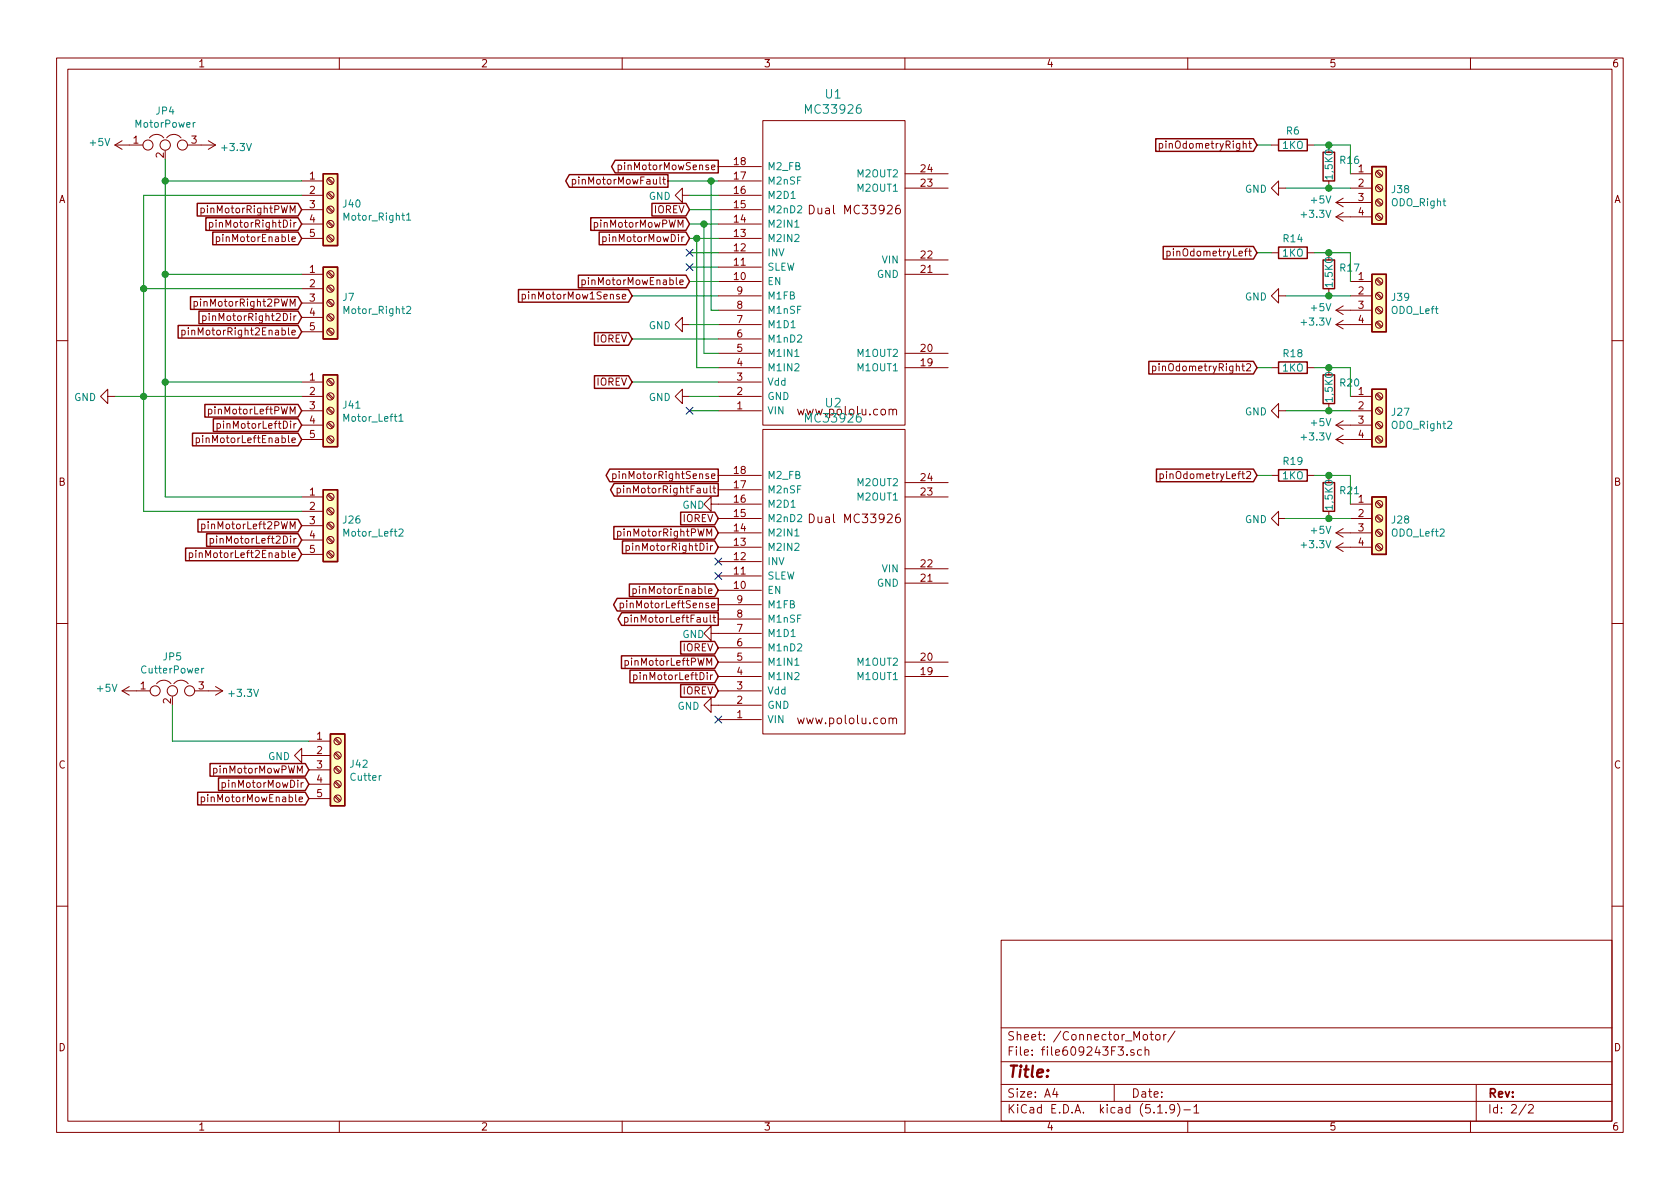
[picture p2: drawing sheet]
<svg xmlns="http://www.w3.org/2000/svg" width="297mm" height="210mm" viewBox="0 0 297 210" stroke-linecap="round" stroke-linejoin="round" font-family="sans-serif">
<g fill="none" stroke="#840000" stroke-width=".18">
<path d="M10 10.3h277v189.9h-277zM12 12.2h273v186.1h-273zM60 10.3v1.9M110 10.3v1.9M160 10.3v1.9M210 10.3v1.9M260 10.3v1.9M20.3 25.6l1.3 .8M20.3 25.6h5M21.6 24.9l-1.3 .7M26.4 24.4a1.62 1.62 0 0 1 2.6 0M29.5 24.4a1.62 1.62 0 0 1 2.5 0"/>
<path d="M33.1 25.6h5M35.5 36.8h.4l.2 .2-.1 .6h-.5M35.5 36.8v1.3M36.8 24.9l1.3 .7M37 39.4l.4-.1 .2 .3-.1 .5h-.5M37 39.3v1.3M38.1 25.6l-1.3 .8M51.3 37.6v-1.2l.4 .9 .5-.9v1.2M52 39.3v.9M52.3 39.3l-.3 .3M53.3 39.6h3.8M53.3 37.1h3.8"/>
<path d="M53.3 34.5h3.8M53.3 32h3.8M57.9 39.3l.9 .8M57.9 36.7l.9 .9M57.9 34.2l.9 .8M57.9 31.7l.9 .8M58.1 39.1l.8 .8M58.1 36.6l.8 .8M58.1 34l.8 .9M58.1 31.5l.8 .8M101.2 31.8l.3-.1 .3 .2-.1 .6h-.5M101.2 31.7v1.3"/>
<path d="M109.3 29.2h.4l.2 .2-.1 .6h-.5M109.3 29.2v1.2M117.2 31.7h.5M117.3 31.3v1.1l.4 .2M120.6 34.5v-1.2l-1.2 1.2 1.2 1.3v-1.3h1.3M125.8 29.6l.6-.1v-.3h-.4l-.2 .2 .1 .6h.5M127 39.6h7.6M127 37.1h7.6M127 34.5h7.6M127 32h7.6M127 29.5h7.6M134.9 21.3h25.1v53.9h-25.1z"/>
<path d="M143.1 36.3a.77 .77 0 0 1 .9 .8 .77 .77 0 0 1-.9 .7zM159.1 36.3a.59 .59 0 0 0-.8 .6v.6l.2 .2 .4 .1 .2-.1 .1-.5-.1-.3h-.5l-.3 .3M160 30.7h7.6M160 33.3h7.6M205 25.4h.4l.2 .2-.1 .6h-.5M205 25.4v1.2M220.8 25.4h.5M221 24.9v1.1l.3 .2M224.8 25.6h1.3M226.1 33.3v-1.3l-1.3 1.3 1.3 1.2v-1.2h1.2M231.1 25.6h1.3M234.9 25.6v1.3"/>
<path d="M234.9 32v1.3M236.2 38.3l1.3 .8M236.2 38.3h6.4M236.2 35.8h6.4M236.2 35.8l1.3 .8M237.5 37.6l-1.3 .7M237.5 35l-1.3 .8M238.8 30.7h3.8M238.8 33.3h3.8M243.3 38l.9 .9M243.3 35.5l.9 .8M243.3 32.9l.9 .9"/>
<path d="M243.3 30.4l.9 .8M243.5 37.8l.8 .9M243.5 35.3l.8 .8M243.5 32.8l.8 .8M243.5 30.2l.8 .9M32.2 58.4h.3l.2 .2-.1 .6h-.4M32.2 58.4v1.3M34.3 53.4l.4-.1 .2 .2-.1 .6h-.5M34.3 53.3v1.3M35.8 55.9l.4-.1 .2 .3-.1 .5h-.5M35.8 55.8v1.3M38.3 41.9h.3l.3 .2-.2 .6h-.4"/>
<path d="M38.3 41.9v1.2M51.3 54.1v-1.2l.4 .9 .5-.9v1.2M51.6 42.3l.6-.1v-.3h-.4l-.2 .2 .1 .6h.5M51.6 58.8l.6-.1v-.3h-.4l-.2 .2 .1 .6h.5M52 55.8v.9M52.3 55.8l-.3 .3M53.3 48.5h3.8M53.3 51h3.8M53.3 53.6h3.8M53.3 56.1h3.8M53.3 58.7h3.8M53.3 42.2h3.8"/>
<path d="M57.9 58.3l.9 .9M57.9 55.8l.9 .8M57.9 53.3l.9 .8M57.9 50.7l.9 .9M57.9 48.2l.9 .8M57.9 41.8l.9 .9M58.1 58.2l.8 .8M58.1 55.6l.8 .9M58.1 53.1l.8 .8M58.1 50.5l.8 .9M58.1 48l.8 .8M58.1 41.7l.8 .8"/>
<path d="M92.3 52.1l.4-.1 .2 .3-.1 .5h-.5M92.3 52v1.3M102.9 49.5h.4l.2 .2-.1 .6h-.5M102.9 49.5v1.3M106.6 41.9h.4l.2 .2-.1 .6h-.5M106.6 41.9v1.2M110 52.4l.6-.1v-.2l-.4-.1-.2 .2 .1 .6h.5M119.9 40.2v-1.3l.4 .9 .5-.9v1.3M120.2 49.9l.6-.1v-.3h-.4l-.2 .2 .1 .6h.5M120.6 57.4v-1.3l-1.2 1.3 1.2 1.3v-1.3h1.3M120.9 41.9l-.4 .2M127 57.4h7.6"/>
<path d="M127 49.8h7.6M127 52.3h7.6M127 54.9h7.6M127 47.2h7.6M127 44.7h7.6M127 42.2h7.6M127 59.9h7.6M160 48.5h7.6M160 46h7.6M206.3 44.5l.4-.1 .2 .2-.1 .6h-.5M206.3 44.4v1.3M220.8 44.4h.5"/>
<path d="M221 44v1.1l.3 .2M224.8 44.7h1.3M226.1 52.3v-1.3l-1.3 1.3 1.3 1.3v-1.3h1.2M231.1 44.7h1.3M234.9 44.7v1.3M234.9 51v1.3M236.2 57.4l1.3 .8M236.2 57.4h6.4M236.2 54.9h6.4M236.2 54.9l1.3 .7M237.5 56.6l-1.3 .8M237.5 54.1l-1.3 .8"/>
<path d="M238.8 49.8h3.8M238.8 52.3h3.8M243.3 57.1l.9 .8M243.3 54.5l.9 .9M243.3 52l.9 .8M243.3 49.4l.9 .9M243.5 56.9l.8 .8M243.5 54.4l.8 .8M243.5 51.8l.8 .8M243.5 49.3l.8 .8M10 60.2h2M19 70.1v-1.3l-1.2 1.3 1.2 1.3v-1.3h1.3"/>
<path d="M34.7 77.5l.4-.1 .2 .3-.1 .5h-.5M34.7 77.4v1.3M36.9 72.4h.3l.3 .2-.2 .5h-.4M36.9 72.4v1.2M38.4 74.9h.3l.3 .2-.1 .6h-.5M38.4 74.9v1.3M51.3 73.2v-1.3l.4 .9 .5-.9v1.3M51.6 77.8l.6-.1v-.2l-.4-.1-.2 .2 .1 .6h.5M52.3 74.9l-.3 .2M53.3 75.2h3.8M53.3 77.7h3.8M53.3 70.1h3.8"/>
<path d="M53.3 72.6h3.8M53.3 67.6h3.8M57.9 77.4l.9 .8M57.9 74.8l.9 .9M57.9 72.3l.9 .8M57.9 69.8l.9 .8M57.9 67.2l.9 .9M58.1 77.2l.8 .8M58.1 74.7l.8 .8M58.1 72.1l.8 .9M58.1 69.6l.8 .8M58.1 67.1l.8 .8"/>
<path d="M120.6 70.1v-1.3l-1.2 1.3 1.2 1.3v-1.3h1.3M127 70.1h7.6M127 72.6h7.6M127 67.6h7.6M127 65h7.6M127 62.5h7.6M134.9 75.9h25.1v53.9h-25.1zM157.2 72.5l.2-.1h.4l.1 1M157.9 72.6a.36 .36 0 0 1 .3-.3 .36 .36 0 0 1 .3 .3v.8M160 65h7.6M160 62.5h7.6M203.8 64.8l.3-.1 .3 .3-.1 .5h-.5"/>
<path d="M203.8 64.7v1.3M220.4 64.4l.5-.1 .2 .1v.3v.2l-.8 .7h.8M224.8 65h1.3M226.1 72.6v-1.2l-1.3 1.2 1.3 1.3v-1.3h1.2M231.1 65h1.3M234.9 65v1.3M234.9 71.4v1.2M236.2 75.2l1.3 .7M236.2 75.2h6.4M236.2 77.7l1.3 .8M236.2 77.7h6.4M237.5 74.4l-1.3 .8"/>
<path d="M237.5 77l-1.3 .7M238.8 70.1h3.8M238.8 72.6h3.8M243.3 77.4l.9 .8M243.3 74.8l.9 .9M243.3 72.3l.9 .8M243.3 69.8l.9 .8M243.5 77.2l.8 .8M243.5 74.7l.8 .8M243.5 72.1l.8 .9M243.5 69.6l.8 .8M285 60.2h2"/>
<path d="M33.5 97.8h.3l.3 .2-.1 .5h-.5M33.5 97.8v1.2M35.7 92.7h.3l.2 .2-.1 .6h-.4M35.7 92.7v1.2M37.2 95.3l.3-.1 .3 .2-.2 .6h-.4M37.2 95.2v1.3M51.3 93.5v-1.3l.4 1 .5-1v1.3M51.6 98.2l.6-.1v-.3h-.4l-.2 .1 .1 .6h.5M52.3 95.2l-.3 .2M53.3 87.9h3.8M53.3 90.4h3.8M53.3 93h3.8"/>
<path d="M53.3 95.5h3.8M53.3 98h3.8M57.9 97.7l.9 .8M57.9 95.2l.9 .8M57.9 92.6l.9 .9M57.9 90.1l.9 .8M57.9 87.5l.9 .9M58.1 97.5l.8 .9M58.1 95l.8 .8M58.1 92.5l.8 .8M58.1 89.9l.8 .8M58.1 87.4l.8 .8"/>
<path d="M108.3 83.8h.4l.2 .2-.1 .6h-.5M108.3 83.8v1.3M109.1 86.4l.4-.1 .2 .3-.1 .5h-.5M109.1 86.3v1.3M109.2 94l.4-.1 .2 .3-.1 .5h-.5M109.2 93.9v1.3M110.7 96.5h.4l.2 .2-.1 .6h-.5M110.7 96.5v1.3M125 94.8v-1.3l.4 .9 .4-.9v1.3M125.6 96.5v.8M125.7 89.1v-1.2l-1.2 1.2 1.2 1.3v-1.3h8.9M125.8 84.2l.6-.1v-.3h-.4l-.2 .2 .1 .6h.5"/>
<path d="M126 96.5l-.4 .2M126.1 86.3h.4M126.2 85.9v1.1l.3 .2M127 84.1h7.6M127 94.2h7.6M127 96.8h7.6M127 91.7h7.6M127 99.3h7.6M127 86.6h7.6M143.1 90.9a.77 .77 0 0 1 .9 .8 .77 .77 0 0 1-.9 .7zM159.1 90.9a.59 .59 0 0 0-.8 .6v.6l.2 .2 .4 .1 .2-.1 .1-.5-.1-.3h-.5l-.3 .3M160 87.9h7.6"/>
<path d="M160 85.3h7.6M205.1 83.8h.4l.2 .2-.1 .6h-.5M205.1 83.8v1.3M220.4 83.5l.5-.1 .2 .1v.2v.2l-.8 .7h.8M224.8 84.1h1.3M226.1 91.7v-1.3l-1.3 1.3 1.3 1.3v-1.3h1.2M231.1 84.1h1.3M234.9 84.1v1.2M234.9 90.4v1.3M236.2 94.2l1.3 .8M236.2 94.2h6.4M236.2 96.8l1.3 .7"/>
<path d="M236.2 96.8h6.4M237.5 93.5l-1.3 .7M237.5 96l-1.3 .8M238.8 89.1h3.8M238.8 91.7h3.8M243.3 96.4l.9 .9M243.3 93.9l.9 .8M243.3 91.4l.9 .8M243.3 88.8l.9 .9M243.5 96.3l.8 .8M243.5 93.7l.8 .9M243.5 91.2l.8 .8"/>
<path d="M243.5 88.6l.8 .9M10 110.3h2M109.7 106.7l.3-.1 .3 .3-.1 .5h-.5M109.7 106.6v1.3M110.4 109.2h.4l.2 .2-.1 .6h-.5M110.4 109.2v1.3M110.5 116.9l.4-.1 .2 .2-.1 .6h-.5M110.5 116.8v1.3M111.9 104.2l.4-.1 .2 .2-.1 .6h-.5M111.9 104.1v1.3M112 119.4l.4-.1 .2 .3-.1 .5h-.5M112 119.3v1.3"/>
<path d="M125 117.6v-1.2l.4 .9 .4-.9v1.2M125.3 104.5l.6-.1-.1-.2-.3-.1-.2 .2v.6h.5M125.7 112v-1.3l-1.2 1.3 1.2 1.3v-1.3h8.9M125.8 107.1l.6-.1v-.3l-.4-.1-.2 .2 .1 .6h.5M126 119.3l-.4 .3M126.1 109.2h.4M126.2 108.8v1l.3 .2M127 104.4h7.6M127 101.8h7.6M127 119.6h7.6M127 117.1h7.6M127 114.5h7.6"/>
<path d="M127 109.5h7.6M127 106.9h7.6M160 119.6h7.6M160 117.1h7.6M160 103.1h7.6M160 100.6h7.6M285 110.3h2M21.6 122.2h4.9M21.6 122.2l1.3 .7M22.9 121.4l-1.3 .8M27.7 120.9a1.62 1.62 0 0 1 2.5 0M30.7 120.9a1.62 1.62 0 0 1 2.6 0"/>
<path d="M34.4 122.2h5M38.1 121.4l1.3 .8M39.3 138.4h.3l.3 .2-.1 .6h-.5M39.3 138.4v1.3M39.4 122.2l-1.3 .7M52.6 136.7v-1.3l.4 .9 .4-.9v1.3M53.3 133.6v-1.3l-1.2 1.3 1.2 1.3v-1.3h5.1M53.6 138.4l-.4 .2M54.6 131.1h3.8M54.6 136.1h3.8M54.6 138.7h3.8M59.2 138.3l.8 .9"/>
<path d="M59.2 135.8l.8 .8M59.2 133.3l.8 .8M59.2 130.7l.8 .9M59.3 138.2l.9 .8M59.3 135.6l.9 .9M59.3 133.1l.9 .8M59.3 130.6l.9 .8M125.7 124.7v-1.3l-1.2 1.3 1.2 1.3v-1.3h8.9M127 122.2h7.6M127 127.2h7.6M157.2 127.1l.2-.1h.4l.1 1M157.9 127.2a.36 .36 0 0 1 .3-.2 .36 .36 0 0 1 .3 .2v.8"/>
<path d="M35.6 141l.4-.1 .2 .3-.1 .5h-.5M35.6 140.9v1.3M52.9 141.3l.6-.1-.1-.2-.3-.1-.2 .2 .1 .6h.4M54.6 141.2h3.8M59.2 140.9l.8 .8M59.3 140.7l.9 .8M10 160.2h2M177 166.3h108v32h-108zM285 160.2h2M60 198.3v1.9M110 198.3v1.9M160 198.3v1.9"/>
<path d="M177 194.8h108M177 191.8h108M177 187.8h108M177 181.8h108M186.5 192.5l-.4 1h1M186.8 193v1M197 191.8v3M199.3 186.5v.1M200.5 185.7a.37 .37 0 0 0-.6 .1l.1 .2 .5 .2 .1 .1-.3 .3-.4-.1M201.8 185.7l-.4-.1-.3 .3 .1 .6 .2 .1 .4-.1M202.2 183.1l.2-.2 .4 .2 .1 .5-.1 .2-.4 .1-.2-.1zM202.5 185.7a.37 .37 0 0 1 .6 .1v.8"/>
<path d="M202.5 185.1v1.5M203.3 182.9h.6M203.6 182.4v1.3l.3 .2M204.4 183.1l.2-.2 .5 .2v.7l-.3 .1-.4-.1zM204.7 196.8h.8M205.8 182.9v1M206.2 196.7v.1M206.2 182.9l-.4 .2v.1M207.7 196l-.1 .1a.48 .48 0 0 1-.6 .1l-.2-.2 .2-.6a.48 .48 0 0 1 .6 .1 1.27 1.27 0 0 1-.2 1.2l-.4 .1M207.7 182.3l-1.2 2M208.2 195.1a1.71 1.71 0 0 1 0 2.3M209.3 196.3h1.2"/>
<path d="M210 198.3v1.9M211.1 195.8l.4-.5v1.5M211.1 196.8h.9M260 198.3v1.9M261 191.8v6.5M269.8 195.2l-1.2 2M270.3 195.5l.2-.2h.3l.3 .5-.9 1h.9"/>
<circle cx="26.2" cy="25.6" r=".89"/>
<circle cx="29.2" cy="25.6" r=".91"/>
<circle cx="32.3" cy="25.6" r=".89"/>
<circle cx="58.4" cy="39.6" r=".63"/>
<circle cx="58.4" cy="32" r=".63"/>
<circle cx="58.4" cy="37.1" r=".63"/>
<circle cx="58.4" cy="34.5" r=".63"/>
<circle cx="243.8" cy="38.3" r=".63"/>
<circle cx="243.8" cy="30.7" r=".63"/>
<circle cx="243.8" cy="35.8" r=".63"/>
<circle cx="243.8" cy="33.3" r=".63"/>
<circle cx="58.4" cy="58.7" r=".63"/>
<circle cx="58.4" cy="56.1" r=".63"/>
<circle cx="58.4" cy="51" r=".63"/>
<circle cx="58.4" cy="42.2" r=".63"/>
<circle cx="58.4" cy="53.6" r=".63"/>
<circle cx="58.4" cy="48.5" r=".63"/>
<circle cx="243.8" cy="57.4" r=".63"/>
<circle cx="243.8" cy="49.8" r=".63"/>
<circle cx="243.8" cy="54.9" r=".63"/>
<circle cx="243.8" cy="52.3" r=".63"/>
<circle cx="58.4" cy="67.6" r=".63"/>
<circle cx="58.4" cy="77.7" r=".63"/>
<circle cx="58.4" cy="72.6" r=".63"/>
<circle cx="58.4" cy="70.1" r=".63"/>
<circle cx="58.4" cy="75.2" r=".63"/>
<circle cx="243.8" cy="75.2" r=".63"/>
<circle cx="243.8" cy="72.6" r=".63"/>
<circle cx="243.8" cy="70.1" r=".63"/>
<circle cx="243.8" cy="77.7" r=".63"/>
<circle cx="58.4" cy="95.5" r=".63"/>
<circle cx="58.4" cy="93" r=".63"/>
<circle cx="58.4" cy="87.9" r=".63"/>
<circle cx="58.4" cy="98" r=".63"/>
<circle cx="58.4" cy="90.4" r=".63"/>
<circle cx="243.8" cy="96.8" r=".63"/>
<circle cx="243.8" cy="94.2" r=".63"/>
<circle cx="243.8" cy="91.7" r=".63"/>
<circle cx="243.8" cy="89.1" r=".63"/>
<circle cx="27.4" cy="122.2" r=".89"/>
<circle cx="30.5" cy="122.2" r=".91"/>
<circle cx="33.5" cy="122.2" r=".89"/>
<circle cx="59.7" cy="131.1" r=".63"/>
<circle cx="59.7" cy="138.7" r=".63"/>
<circle cx="59.7" cy="136.1" r=".63"/>
<circle cx="59.7" cy="133.6" r=".63"/>
<circle cx="59.7" cy="141.2" r=".63"/>
</g>
<g fill="#ffffc2" stroke="#ffffc2" stroke-width=".18">
<path d="M242.6 48.5h2.5v10.2h-2.5z"/>
<path d="M242.6 87.9h2.5v10.1h-2.5z"/>
<path d="M242.6 68.8h2.5v10.2h-2.5z"/>
<path d="M242.6 29.5h2.5v10.1h-2.5z"/>
<path d="M57.1 66.3h2.6v12.7h-2.6z"/>
<path d="M58.4 129.8h2.6v12.7h-2.6z"/>
<path d="M57.1 86.6h2.6v12.7h-2.6z"/>
<path d="M57.1 47.2h2.6v12.7h-2.6z"/>
<path d="M57.1 30.7h2.6v12.7h-2.6z"/>
</g>
<g fill="none" stroke="#840000" stroke-width=".25">
<path d="M34.9 36h17.8l.6 1.1-.6 1.1h-17.8zM36.4 38.5h16.3l.6 1.1-.6 1.1h-16.3zM57.1 30.7h2.6v12.7h-2.6zM100.7 30.9h17.4v2.2h-17.4l-.7-1.1zM104.4 38.5h16.9l.6 1.1-.6 1.1h-16.9zM108.8 28.3h18.2v2.3h-18.2l-.7-1.1zM115.3 36h6l.6 1.1-.6 1.1h-6zM204.3 24.5h17.3l.6 1.1-.6 1.2h-17.3zM226.1 24.6h5v2.1h-5zM233.9 26.9h2.1v5.1h-2.1zM242.6 29.5h2.5v10.1h-2.5zM31.5 57.6h21.2l.6 1.1-.6 1.1h-21.2z"/>
<path d="M33.7 52.5h19l.6 1.1-.6 1.1h-19zM35.2 55h17.5l.6 1.1-.6 1.1h-17.5zM37.6 41h15.1l.6 1.2-.6 1.1h-15.1zM57.1 47.2h2.6v12.7h-2.6zM91.7 51.2h19.4l.7 1.1-.7 1.1h-19.4zM102.3 48.7h19l.6 1.1-.6 1.1h-19zM105.1 58.8h6l.7 1.1-.7 1.2h-6zM105.9 41h15.4l.6 1.2-.6 1.1h-15.4zM205.7 43.6h15.9l.6 1.1-.6 1.1h-15.9zM226.1 43.7h5v2h-5zM233.9 46h2.1v5h-2.1zM242.6 48.5h2.5v10.2h-2.5z"/>
<path d="M34 76.6h18.7l.6 1.1-.6 1.1h-18.7zM36.2 71.5h16.5l.6 1.1-.6 1.2h-16.5zM37.7 74.1h15l.6 1.1-.6 1.1h-15zM57.1 66.3h2.6v12.7h-2.6zM105.1 66.4h6l.7 1.2-.7 1.1h-6zM203.1 63.9h18.5l.6 1.1-.6 1.1h-18.5zM226.1 64h5v2h-5zM233.9 66.3h2.1v5.1h-2.1zM242.6 68.8h2.5v10.2h-2.5zM32.8 96.9h19.9l.6 1.1-.6 1.2h-19.9zM35 91.8h17.7l.6 1.2-.6 1.1h-17.7zM36.5 94.4h16.2l.6 1.1-.6 1.1h-16.2z"/>
<path d="M57.1 86.6h2.6v12.7h-2.6zM107.8 83h19.2v2.2h-19.2l-.6-1.1zM108.5 93.1h17.9l.6 1.1-.6 1.1h-17.9zM108.6 85.5h18.4v2.2h-18.4l-.7-1.1zM110.1 95.7h16.3l.6 1.1-.6 1.1h-16.3zM120.3 90.6h6.1l.6 1.1-.6 1.1h-6.1zM204.5 83h17.1l.6 1.1-.6 1.1h-17.1zM226.1 83.1h5v2h-5zM233.9 85.3h2.1v5.1h-2.1zM242.6 87.9h2.5v10.1h-2.5zM109.1 105.8h17.9v2.2h-17.9l-.6-1.1zM109.9 116h16.5l.6 1.1-.6 1.1h-16.5z"/>
<path d="M109.9 108.4h17.1v2.2h-17.1l-.6-1.1zM111.3 103.3h15.1l.6 1.1-.6 1.1h-15.1zM111.4 118.5h15l.6 1.1-.6 1.1h-15zM120.3 113.4h6.1l.6 1.1-.6 1.2h-6.1zM37.1 135h16.9l.6 1.1-.6 1.2h-16.9zM38.6 137.6h15.4l.6 1.1-.6 1.1h-15.4zM58.4 129.8h2.6v12.7h-2.6zM120.3 121.1h6.1l.6 1.1-.6 1.1h-6.1zM35 140.1h19l.6 1.1-.6 1.1h-19z"/>
</g>
<path d="M34.5 21.7l-.3 .2M71.9 38l.4-.3v1.2M71.9 38.9h.7M71.9 54.3l.5-.1 .2 .3-.8 .9h.8M140.5 40.2h.8M70.5 73.6l.4-.4v1.3M70.5 74.5h.8M140.5 63h.8M70.5 93.7l.5-.2 .3 .4-.8 .9h.8M140.5 94.8h.8M36 118.2l-.3 .2M140.5 117.6h.8" fill="none" stroke="#008484" stroke-width=".18"/>
<g fill="none" stroke="#008400" stroke-width=".18">
<path d="M29.2 28.2v59.7h24.1M29.2 32h24.1M53.3 34.5h-27.9v55.9h27.9M118.1 32h8.9M121.9 34.5h5.1M121.9 37.1h5.1M121.9 39.6h5.1M124.5 39.6v22.9h2.5M125.7 32v22.9h1.3M222.2 25.6h2.6M227.3 33.3h11.5M232.4 25.6h6.4v5.1"/>
<path d="M25.4 51h27.9M29.2 48.5h24.1M111.8 59.9h15.2M111.8 52.3h15.2M121.9 44.7h5.1M121.9 42.2h5.1M121.9 47.2h5.1M121.9 49.8h5.1M121.9 57.4h5.1M123.2 42.2v22.8h3.8M222.2 44.7h2.6M227.3 52.3h11.5"/>
<path d="M232.4 44.7h6.4v5.1M20.3 70.1h33M29.2 67.6h24.1M111.8 67.6h15.2M121.9 70.1h5.1M121.9 72.6h5.1M222.2 65h2.6M227.3 72.6h11.5M232.4 65h6.4v5.1M222.2 84.1h2.6M227.3 91.7h11.5M232.4 84.1h6.4v5"/>
<path d="M30.5 124.7v6.4h24.1"/>
</g>
<g fill="#008400" stroke="#008400" stroke-width=".25">
<circle cx="235" cy="25.6" r=".51"/>
<circle cx="25.4" cy="51" r=".51"/>
<circle cx="125.7" cy="32" r=".51"/>
<circle cx="235" cy="52.3" r=".51"/>
<circle cx="29.2" cy="67.6" r=".51"/>
<circle cx="235" cy="33.3" r=".51"/>
<circle cx="235" cy="44.7" r=".51"/>
<circle cx="29.2" cy="32" r=".51"/>
<circle cx="29.2" cy="48.5" r=".51"/>
<circle cx="25.4" cy="70.1" r=".51"/>
<circle cx="235" cy="72.6" r=".51"/>
<circle cx="235" cy="65" r=".51"/>
<circle cx="124.5" cy="39.6" r=".51"/>
<circle cx="123.2" cy="42.2" r=".51"/>
<circle cx="235" cy="91.7" r=".51"/>
<circle cx="235" cy="84.1" r=".51"/>
</g>
<path d="M121.3 44.1l1.2 1.2M121.3 46.6l1.2 1.2M122.5 44.1l-1.2 1.2M122.5 46.6l-1.2 1.2M121.3 72l1.2 1.2M122.5 72l-1.2 1.2M126.4 98.7l1.2 1.2M127.6 98.7l-1.2 1.2M126.4 101.2l1.2 1.3M127.6 101.2l-1.2 1.3M126.4 126.6l1.2 1.3M127.6 126.6l-1.2 1.3" fill="none" stroke="#000084" stroke-width=".18"/>
<text font-size="2.8" fill="#840000" x="178" y="190.5">Title:</text>
<g font-size="2.1" fill="#008484">
<text x="146" y="17.4">U1</text>
<text x="142.7" y="20.1">MC33926</text>
<text x="142.7" y="74.7">MC33926</text>
<text x="146" y="72">U2</text>
</g>
<g font-size="2.1" fill="#840000">
<text x="143.9" y="37.9">Dual MC33926</text>
<text x="141.4" y="73.5">www.pololu.com</text>
<text x="143.9" y="92.5">Dual MC33926</text>
<text x="141.4" y="128.1">www.pololu.com</text>
<text x="178" y="184">Sheet: /Connector_Motor/</text>
<text x="178" y="186.7">File: file609243F3.sch</text>
<text x="178" y="196.9">KiCad E.D.A. kicad (5.1.9)-1</text>
<text x="178" y="194.1">Size: A4</text>
<text x="200" y="194.1">Date:</text>
<text x="263" y="194.1">Rev:</text>
<text x="263" y="196.9">Id: 2/2</text>
</g>
<g font-size="1.8" fill="#840000">
<text x="35" y="11.9">1</text>
<text x="85" y="11.9">2</text>
<text x="135" y="11.9">3</text>
<text x="185" y="11.9">4</text>
<text x="235" y="11.9">5</text>
<text x="285" y="11.9">6</text>
<text x="23.6" y="25.4">1</text>
<text x="29" y="27.9" transform="rotate(-90 29 27.9)">2</text>
<text x="33.9" y="25.4">3</text>
<text x="129.8" y="29.2">18</text>
<text x="205.9" y="26.3">pinOdometryRight</text>
<text x="10.4" y="35.9">A</text>
<text x="54.8" y="31.7">1</text>
<text x="54.8" y="34.3">2</text>
<text x="102.1" y="32.6">pinMotorMowFault</text>
<text x="110" y="30.1">pinMotorMowSense</text>
<text x="129.8" y="34.3">16</text>
<text x="129.8" y="31.7">17</text>
<text x="162.9" y="33">23</text>
<text x="162.9" y="30.5">24</text>
<text x="240.2" y="30.5">1</text>
<text x="240.2" y="33">2</text>
<text x="240.2" y="35.6">3</text>
<text x="285.4" y="35.9">A</text>
<text x="36.1" y="37.7">pinMotorRightPWM</text>
<text x="38" y="40.3">pinMotorRightDir</text>
<text x="54.8" y="36.8">3</text>
<text x="54.8" y="39.4">4</text>
<text x="54.8" y="41.9">5</text>
<text x="105.3" y="40.3">pinMotorMowPWM</text>
<text x="115.6" y="37.7">IOREV</text>
<text x="129.8" y="41.9">13</text>
<text x="129.8" y="39.4">14</text>
<text x="129.8" y="36.8">15</text>
<text x="240.2" y="38.1">4</text>
<text x="39.2" y="42.8">pinMotorEnable</text>
<text x="107.2" y="42.8">pinMotorMowDir</text>
<text x="129.8" y="47">11</text>
<text x="129.8" y="44.4">12</text>
<text x="162.9" y="45.7">22</text>
<text x="207.2" y="45.3">pinOdometryLeft</text>
<text x="54.8" y="48.3">1</text>
<text x="54.8" y="50.8">2</text>
<text x="54.8" y="53.3">3</text>
<text x="93.3" y="53">pinMotorMow1Sense</text>
<text x="103.8" y="50.4">pinMotorMowEnable</text>
<text x="129.8" y="49.5">10</text>
<text x="130.3" y="52.1">9</text>
<text x="162.9" y="48.3">21</text>
<text x="240.2" y="49.5">1</text>
<text x="240.2" y="52.1">2</text>
<text x="33.7" y="59.3">pinMotorRight2Enable</text>
<text x="35.2" y="54.2">pinMotorRight2PWM</text>
<text x="37" y="56.8">pinMotorRight2Dir</text>
<text x="54.8" y="55.9">4</text>
<text x="54.8" y="58.4">5</text>
<text x="130.3" y="59.7">6</text>
<text x="130.3" y="57.1">7</text>
<text x="130.3" y="54.6">8</text>
<text x="240.2" y="54.6">3</text>
<text x="240.2" y="57.1">4</text>
<text x="105.5" y="60.6">IOREV</text>
<text x="130.3" y="64.8">4</text>
<text x="130.3" y="62.2">5</text>
<text x="162.9" y="64.8">19</text>
<text x="162.9" y="62.2">20</text>
<text x="205" y="65.7">pinOdometryRight2</text>
<text x="54.8" y="67.3">1</text>
<text x="54.8" y="69.8">2</text>
<text x="105.5" y="68.2">IOREV</text>
<text x="130.3" y="69.8">2</text>
<text x="130.3" y="67.3">3</text>
<text x="240.2" y="69.8">1</text>
<text x="37.4" y="73.3">pinMotorLeftPWM</text>
<text x="39.3" y="75.8">pinMotorLeftDir</text>
<text x="54.8" y="72.4">3</text>
<text x="54.8" y="74.9">4</text>
<text x="54.8" y="77.5">5</text>
<text x="130.3" y="72.4">1</text>
<text x="240.2" y="72.4">2</text>
<text x="240.2" y="74.9">3</text>
<text x="240.2" y="77.5">4</text>
<text x="35.9" y="78.4">pinMotorLeftEnable</text>
<text x="129.8" y="83.8">18</text>
<text x="10.4" y="85.9">B</text>
<text x="54.8" y="87.6">1</text>
<text x="109.4" y="84.7">pinMotorRightSense</text>
<text x="110.4" y="87.2">pinMotorRightFault</text>
<text x="129.8" y="88.9">16</text>
<text x="129.8" y="86.4">17</text>
<text x="162.9" y="87.6">23</text>
<text x="162.9" y="85.1">24</text>
<text x="206.2" y="84.7">pinOdometryLeft2</text>
<text x="240.2" y="88.9">1</text>
<text x="285.4" y="85.9">B</text>
<text x="36.4" y="93.6">pinMotorLeft2PWM</text>
<text x="54.8" y="90.2">2</text>
<text x="54.8" y="92.7">3</text>
<text x="54.8" y="95.2">4</text>
<text x="109.8" y="94.9">pinMotorRightPWM</text>
<text x="120.7" y="92.3">IOREV</text>
<text x="129.8" y="94">14</text>
<text x="129.8" y="91.4">15</text>
<text x="240.2" y="91.4">2</text>
<text x="240.2" y="94">3</text>
<text x="35" y="98.7">pinMotorLeft2Enable</text>
<text x="38.3" y="96.1">pinMotorLeft2Dir</text>
<text x="54.8" y="97.8">5</text>
<text x="111.7" y="97.4">pinMotorRightDir</text>
<text x="129.8" y="101.6">11</text>
<text x="129.8" y="99.1">12</text>
<text x="129.8" y="96.5">13</text>
<text x="162.9" y="100.3">22</text>
<text x="240.2" y="96.5">4</text>
<text x="110.7" y="107.6">pinMotorLeftSense</text>
<text x="112.9" y="105">pinMotorEnable</text>
<text x="129.8" y="104.1">10</text>
<text x="130.3" y="106.7">9</text>
<text x="162.9" y="102.9">21</text>
<text x="111.7" y="110.1">pinMotorLeftFault</text>
<text x="130.3" y="111.8">7</text>
<text x="130.3" y="109.2">8</text>
<text x="111.1" y="117.7">pinMotorLeftPWM</text>
<text x="120.7" y="115.2">IOREV</text>
<text x="130.3" y="119.4">4</text>
<text x="130.3" y="116.8">5</text>
<text x="130.3" y="114.3">6</text>
<text x="162.9" y="119.4">19</text>
<text x="162.9" y="116.8">20</text>
<text x="24.8" y="121.9">1</text>
<text x="30.2" y="124.4" transform="rotate(-90 30.2 124.4)">2</text>
<text x="35.1" y="121.9">3</text>
<text x="113" y="120.3">pinMotorLeftDir</text>
<text x="120.7" y="122.8">IOREV</text>
<text x="130.3" y="124.5">2</text>
<text x="130.3" y="121.9">3</text>
<text x="56" y="130.8">1</text>
<text x="130.3" y="127">1</text>
<text x="10.4" y="135.9">C</text>
<text x="38" y="136.8">pinMotorMowPWM</text>
<text x="56" y="133.3">2</text>
<text x="56" y="135.9">3</text>
<text x="285.4" y="135.9">C</text>
<text x="36.5" y="141.9">pinMotorMowEnable</text>
<text x="39.9" y="139.3">pinMotorMowDir</text>
<text x="56" y="138.4">4</text>
<text x="56" y="141">5</text>
<text x="10.4" y="185.9">D</text>
<text x="285.4" y="185.9">D</text>
<text x="35" y="199.9">1</text>
<text x="85" y="199.9">2</text>
<text x="135" y="199.9">3</text>
<text x="185" y="199.9">4</text>
<text x="235" y="199.9">5</text>
<text x="285" y="199.9">6</text>
</g>
<g font-size="1.8" fill="#008484">
<text x="24.1" y="22.6">MotorPower</text>
<text x="27.6" y="20.3">JP4</text>
<text x="227.5" y="23.8">R6</text>
<text x="16" y="25.8">+5V</text>
<text x="39.4" y="26.7">+3.3V</text>
<text x="226.8" y="26.3">1KO</text>
<text x="237" y="29">R16</text>
<text x="114.7" y="35.4">GND</text>
<text x="135.6" y="35.2">M2D1</text>
<text x="135.6" y="32.6">M2nSF</text>
<text x="135.6" y="30.1">M2_FB</text>
<text x="151.8" y="33.9">M2OUT1</text>
<text x="151.8" y="31.4">M2OUT2</text>
<text x="220.1" y="34.1">GND</text>
<text x="231.9" y="36">+5V</text>
<text x="235.6" y="31.6" transform="rotate(-90 235.6 31.6)">1,5KO</text>
<text x="246.2" y="34.2">J38</text>
<text x="60.7" y="36.7">J40</text>
<text x="61" y="39">Motor_Right1</text>
<text x="135.6" y="40.3">M2IN1</text>
<text x="135.6" y="37.7">M2nD2</text>
<text x="230.3" y="38.5">+3.3V</text>
<text x="246.1" y="36.5">ODO_Right</text>
<text x="135.6" y="47.9">SLEW</text>
<text x="135.6" y="45.3">INV</text>
<text x="135.6" y="42.8">M2IN2</text>
<text x="156.1" y="46.6">VIN</text>
<text x="226.8" y="45.4">1KO</text>
<text x="227" y="42.8">R14</text>
<text x="60.7" y="53.2">J7</text>
<text x="135.6" y="50.4">EN</text>
<text x="135.6" y="53">M1FB</text>
<text x="155.1" y="49.1">GND</text>
<text x="220.1" y="53.1">GND</text>
<text x="235.6" y="50.7" transform="rotate(-90 235.6 50.7)">1,5KO</text>
<text x="237" y="48">R17</text>
<text x="246.2" y="53.2">J39</text>
<text x="61" y="55.5">Motor_Right2</text>
<text x="114.7" y="58.2">GND</text>
<text x="135.6" y="58">M1D1</text>
<text x="135.6" y="55.5">M1nSF</text>
<text x="230.3" y="57.6">+3.3V</text>
<text x="231.9" y="55">+5V</text>
<text x="246" y="55.5">ODO_Left</text>
<text x="135.6" y="65.7">M1IN2</text>
<text x="135.6" y="63.1">M1IN1</text>
<text x="135.6" y="60.6">M1nD2</text>
<text x="151.8" y="65.7">M1OUT1</text>
<text x="151.8" y="63.1">M1OUT2</text>
<text x="226.8" y="65.7">1KO</text>
<text x="227" y="63.2">R18</text>
<text x="13.1" y="70.9">GND</text>
<text x="114.7" y="70.9">GND</text>
<text x="135.6" y="70.7">GND</text>
<text x="135.6" y="68.2">Vdd</text>
<text x="235.6" y="71" transform="rotate(-90 235.6 71)">1,5KO</text>
<text x="237" y="68.3">R20</text>
<text x="60.7" y="72.3">J41</text>
<text x="61" y="74.6">Motor_Left1</text>
<text x="135.6" y="73.3">VIN</text>
<text x="220.1" y="73.5">GND</text>
<text x="230.3" y="77.9">+3.3V</text>
<text x="231.9" y="75.4">+5V</text>
<text x="246.2" y="73.5">J27</text>
<text x="246.2" y="75.8">ODO_Right2</text>
<text x="227" y="82.2">R19</text>
<text x="120.6" y="90">GND</text>
<text x="135.6" y="89.8">M2D1</text>
<text x="135.6" y="87.2">M2nSF</text>
<text x="135.6" y="84.7">M2_FB</text>
<text x="151.8" y="88.5">M2OUT1</text>
<text x="151.8" y="86">M2OUT2</text>
<text x="226.8" y="84.8">1KO</text>
<text x="237" y="87.4">R21</text>
<text x="60.7" y="92.6">J26</text>
<text x="61" y="94.9">Motor_Left2</text>
<text x="135.6" y="94.9">M2IN1</text>
<text x="135.6" y="92.3">M2nD2</text>
<text x="220.1" y="92.5">GND</text>
<text x="231.9" y="94.4">+5V</text>
<text x="235.6" y="90.1" transform="rotate(-90 235.6 90.1)">1,5KO</text>
<text x="246.2" y="92.6">J28</text>
<text x="246.2" y="94.9">ODO_Left2</text>
<text x="135.6" y="99.9">INV</text>
<text x="135.6" y="97.4">M2IN2</text>
<text x="156.1" y="101.2">VIN</text>
<text x="230.3" y="96.9">+3.3V</text>
<text x="135.6" y="105">EN</text>
<text x="135.6" y="102.5">SLEW</text>
<text x="135.6" y="107.6">M1FB</text>
<text x="155.1" y="103.8">GND</text>
<text x="120.6" y="112.8">GND</text>
<text x="135.6" y="112.6">M1D1</text>
<text x="135.6" y="110.1">M1nSF</text>
<text x="25.2" y="119.1">CutterPower</text>
<text x="28.9" y="116.8">JP5</text>
<text x="135.6" y="117.7">M1IN1</text>
<text x="135.6" y="115.2">M1nD2</text>
<text x="151.8" y="117.7">M1OUT2</text>
<text x="17.3" y="122.3">+5V</text>
<text x="40.7" y="123.2">+3.3V</text>
<text x="119.8" y="125.5">GND</text>
<text x="135.6" y="125.3">GND</text>
<text x="135.6" y="122.8">Vdd</text>
<text x="135.6" y="120.3">M1IN2</text>
<text x="151.8" y="120.3">M1OUT1</text>
<text x="135.6" y="127.9">VIN</text>
<text x="47.4" y="134.4">GND</text>
<text x="62" y="135.8">J42</text>
<text x="62.1" y="138.1">Cutter</text>
</g>
</svg>
